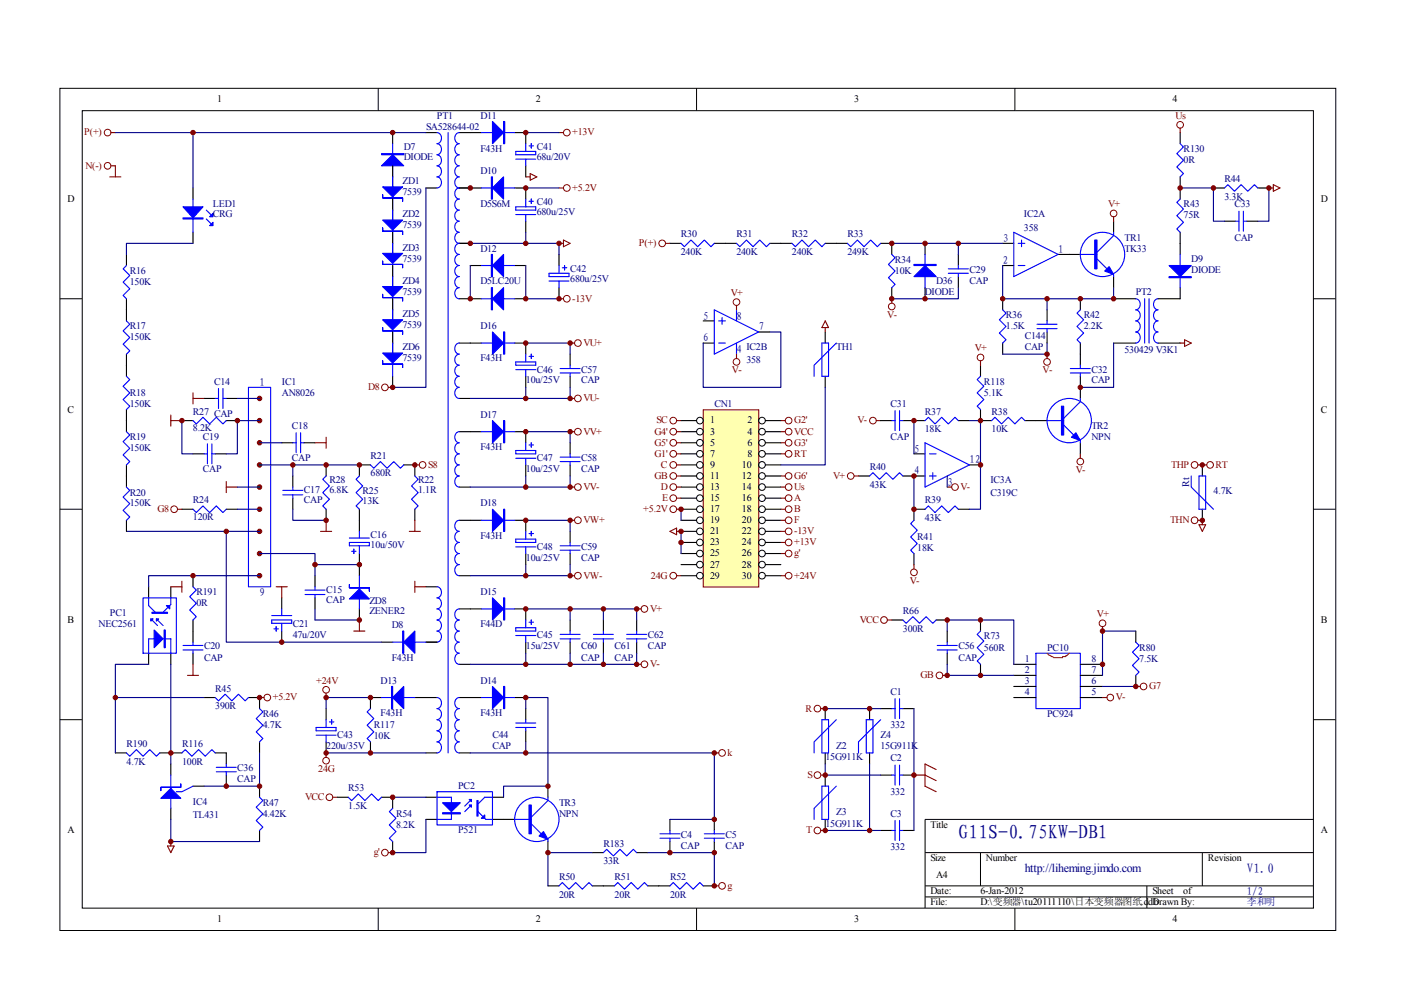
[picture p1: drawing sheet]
<svg xmlns="http://www.w3.org/2000/svg" width="297mm" height="210mm" viewBox="0 0 297 210" stroke-linecap="round" stroke-linejoin="round" font-family="sans-serif">
<g fill="none" stroke="#000" stroke-width=".21">
<path d="M12.7 18.7h270.5v178.6h-270.5zM80.2 18.7v4.7M147.7 18.7v4.7M215.2 18.7v4.7M17.4 23.5h261.1v169h-261.1zM12.7 63.3h4.7M278.4 63.3h4.7M12.7 108h4.7M278.4 108h4.7M12.7 152.6h4.7M278.4 152.6h4.7M278.4 173.7h-82.3v18.8"/>
<path d="M80.2 192.5v4.7M147.7 192.5v4.7M196.1 180.8h82.3M196.1 187.8h82.3M196.1 190.2h82.3M207.9 180.8v7M215.2 192.5v4.7M243.2 187.8v4.7M254.9 180.8v7"/>
</g>
<g fill="none" stroke="#000" stroke-width=".23">
<path d="M40.9 39.9v2.3M83.2 28.1v2.4M83.2 35.2v4.7M90.3 28.1h2.4M90.3 39.9h2.4M97.4 28.1h4.7M97.4 39.9h4.7M109.1 28.1h2.4v2.4M109.1 39.9h2.4v2.3M111.5 35.2v2.3M250.2 28.1v2.4M250.2 37.5v4.7"/>
<path d="M257.3 39.9h2.3M266.7 39.9h2.3M40.9 49.3v2.3M83.2 42.2v4.7M83.2 49.3v4.6M83.2 56.3v4.7M97.4 51.6h2.3M99.7 56.3h2.4M109.1 56.3h2.4M111.5 46.9v2.4M118.5 53.9v2.4M142 51.6h2.4"/>
<path d="M151.4 51.6h4.8M163.2 51.6h4.7M175 51.6h4.7M186.7 51.6h2.4v2.3M196.1 51.6v2.3M203.2 53.9v2.4M203.2 58.6v2.4M212.6 51.6h2.3M212.6 56.3h2.3M224.3 53.9h4.7M236.1 46.9v2.4M236.1 58.6v2.4"/>
<path d="M250.2 49.3v4.6M259.6 46.9h2.4M264.3 46.9h2.4M83.2 63.3v4.7M83.2 70.4v4.7M83.2 79.8v2.3M97.4 63.3h4.7M97.4 72.7h4.7M109.1 63.3h2.4M109.1 72.7h2.4v2.4M111.5 79.8v2.3M118.5 61v2.3"/>
<path d="M120.9 75.1v2.3M120.9 79.8v2.3M149.1 72.7h2.3M149.1 68h2.3M160.9 70.4h2.3M189.1 61v2.3M196.1 61v2.3M207.9 77.4v2.4M212.6 63.3v2.4M212.6 72.7v2.4M222 65.7v2.3M222 70.4v2.3"/>
<path d="M229 63.3v2.4M229 72.7v4.7M229 79.8v4.7M236.1 63.3h4.7M236.1 72.7h4.7M245.5 72.7h4.7M250.2 61v2.3h-4.7M38.6 89.2h2.3M40.9 96.2h2.4M43.3 84.5h2.3M45.6 96.2h2.4M48 84.5h2.3"/>
<path d="M48 89.2h2.3M59.7 93.9h2.4M64.4 93.9h2.4M69.1 98.6v2.3M78.5 98.6h-2.3v2.3M85.6 98.6h2.4v2.3M97.4 84.5h2.3M97.4 91.5h4.7M109.1 91.5h2.4v2.4M111.5 98.6v2.3M120.9 93.9v2.3M120.9 98.6v2.3"/>
<path d="M186.7 89.2h2.4M191.4 89.2h4.7M193.8 96.2h2.3M203.2 89.2h2.3M205.5 98.6h2.4M207.9 86.8v2.4h2.3M217.3 89.2h4.7M229 93.9v2.3M38.6 108h2.3M48 108h2.3M62.1 100.9v2.4M62.1 105.6v2.4"/>
<path d="M69.1 108v2.3M76.2 108v4.7M76.2 117.4v4.7M88 108v2.3M97.4 103.3h2.3M97.4 110.3h4.7M109.1 110.3h2.4v2.4M111.5 117.4v2.3M120.9 112.7v2.3M120.9 117.4v2.3M182 100.9h2.4M191.4 100.9h4.7"/>
<path d="M193.8 117.4v2.3M196.1 108h-2.3v2.3M203.2 108h2.3M31.5 124.4v2.4M31.5 138.5v2.4M36.2 124.4v2.4M36.2 138.5v2.4M40.9 122.1v2.3M40.9 131.5v4.7M40.9 138.5v2.4M59.7 126.8v2.3M59.7 133.8v2.4"/>
<path d="M66.8 122.1v2.3M66.8 126.8v2.3M76.2 129.1v2.4M80.9 136.2h2.3M90.3 124.4h2.4M90.3 136.2h2.4M97.4 122.1h2.3M97.4 129.1h4.7M109.1 129.1h2.4v2.4M111.5 136.2v2.3M120.9 131.5v2.3M120.9 136.2v2.3"/>
<path d="M127.9 131.5v2.3M127.9 136.2v2.3M135 131.5v2.3M135 136.2v2.3M189.1 131.5h2.3M198.5 131.5h2.3M200.8 133.8v2.4M200.8 138.5v2.4M207.9 131.5v2.3M240.8 133.8v2.4M24.5 159.6h2.3M33.9 159.6h4.7"/>
<path d="M43.3 147.9h2.3M45.6 159.6h2.4v2.4M52.7 147.9h2.3v2.3M55 157.3v2.3M69.1 150.2v2.4M69.1 157.3v2.3M78.5 157.3v2.3M80.9 147.9h-2.4v2.3M88 147.9h4.7M90.3 159.6h2.4M97.4 140.9h2.3M97.4 159.6h2.3"/>
<path d="M97.4 147.9h4.7M109.1 147.9h2.4M111.5 150.2v2.4M111.5 154.9v2.4M207.9 140.9v2.3M214.9 140.9h4.7M214.9 147.9h4.7M214.9 143.2h4.7M214.9 145.5h4.7M229 140.9h4.8M229 147.9h4.8M229 143.2h4.8"/>
<path d="M229 145.5h4.8M240.8 143.2v2.3M36.2 162v2.3M36.2 171.4v2.3M40.9 166.7h2.4M48 164.3v2.4M55 166.7v2.3M55 176.1v2.3M71.5 169h2.3M80.9 169h2.3v2.4M83.2 178.4v2.4M90.3 169h2.4"/>
<path d="M90.3 173.7h2.4M104.4 169h2.4M104.4 173.7h4.7M116.2 166.7v2.3M116.2 178.4v2.4M142 173.7v2.4M142 178.4v2.4M151.4 173.7v2.4M151.4 178.4v2.4M116.2 187.8h2.3M125.6 180.8h2.3M125.6 187.8h4.7"/>
<path d="M135 180.8h2.3M137.3 187.8h4.7M149.1 187.8h2.3"/>
</g>
<g fill="none" stroke="#00f" stroke-width=".23">
<path d="M83.2 30.5v49.3M92.7 28.1a1.2 1.2 0 0 1 .9 1.2 1.2 1.2 0 0 1-.9 1.2 1.2 1.2 0 0 1 .9 1.1 1.2 1.2 0 0 1-.9 1.2 1.2 1.2 0 0 1 .9 1.2 1.2 1.2 0 0 1-.9 1.2 1.2 1.2 0 0 1 .9 1.1 1.2 1.2 0 0 1-.9 1.2 1.2 1.2 0 0 1 .9 1.2 1.2 1.2 0 0 1-.9 1.2M95 28.1v131.5M97.4 28.1a1.2 1.2 0 0 0-1 1.2 1.2 1.2 0 0 0 1 1.2 1.21 1.21 0 0 0-1 1.1 1.21 1.21 0 0 0 1 1.2 1.2 1.2 0 0 0-1 1.2 1.2 1.2 0 0 0 1 1.2 1.2 1.2 0 0 0-1 1.1 1.2 1.2 0 0 0 1 1.2 1.2 1.2 0 0 0-1 1.2 1.2 1.2 0 0 0 1 1.2 1.2 1.2 0 0 0-1 1.1 1.2 1.2 0 0 0 1 1.2 1.2 1.2 0 0 0-1 1.2 1.2 1.2 0 0 0 1 1.2 1.2 1.2 0 0 0-1 1.1 1.2 1.2 0 0 0 1 1.2 1.21 1.21 0 0 0-1 1.2 1.21 1.21 0 0 0 1 1.2 1.2 1.2 0 0 0-1 1.1 1.2 1.2 0 0 0 1 1.2 1.2 1.2 0 0 0-1 1.2 1.2 1.2 0 0 0 1 1.1 1.2 1.2 0 0 0-1 1.2 1.2 1.2 0 0 0 1 1.2 1.2 1.2 0 0 0-1 1.2 1.2 1.2 0 0 0 1 1.1 1.2 1.2 0 0 0-1 1.2 1.2 1.2 0 0 0 1 1.2 1.2 1.2 0 0 0-1 1.2 1.2 1.2 0 0 0 1 1.1M102.1 28.1h7M102.1 39.9h7M109.4 32.1h4.2v.7h-4.2zM109.4 33.7h4.2M111.5 30.5v1.6M111.5 33.7v1.5M112.2 30.9h.9M112.6 30.5v.9"/>
<path d="M250.2 30.5l.7 .7-1.4 1.4 1.4 1.4-1.4 1.4 1.4 1.4-.7 .7M259.6 39.9l.7-.7 1.4 1.4 1.4-1.4 1.5 1.4 1.4-1.4 .7 .7M40.9 42.2v7.1M43.7 46.4l1 1M43.7 44.6l1 .9M102.1 56.3h7M109.4 43.9h4.2v.7h-4.2zM109.4 45.5h4.2M111.5 42.2v1.7M111.5 45.5v1.4M112.2 42.7h.9M112.6 42.2v.9"/>
<path d="M116.4 57.9h4.2v.7h-4.2zM116.4 59.6h4.2M118.5 56.3v1.6M118.5 59.6v1.4M119.2 56.8h1M119.7 56.3v.9M144.4 51.6l.7 .7 1.4-1.4 1.4 1.4 1.4-1.4 1.4 1.4 .7-.7M156.2 51.6l.7 .7 1.4-1.4 1.4 1.4 1.4-1.4 1.4 1.4 .7-.7M167.9 51.6l.7 .7 1.4-1.4 1.4 1.4 1.4-1.4 1.5 1.4 .7-.7M179.7 51.6l.7 .7 1.4-1.4 1.4 1.4 1.4-1.4 1.4 1.4 .7-.7M189.1 53.9l.7 .8-1.4 1.4 1.4 1.4-1.4 1.4 1.4 1.4-.7 .7M196.1 53.9v7.1"/>
<path d="M201.1 57.9h4.2M201.1 57h4.2M203.2 56.3v.7M203.2 57.9v.7M214.9 49.3l9.4 4.6-9.4 4.7zM215.9 56.3h1.4M215.9 51.6h1.4M216.6 50.9v1.4M229 53.9h3.6M232.6 54.9l2.1 2.1M236.1 49.3v.7l-3.5 3.5M236.1 58.2v.4"/>
<path d="M250.2 42.2l-.7 .7 1.4 1.4-1.4 1.4 1.4 1.4-1.4 1.4 .7 .8M250.2 53.9v7.1M262 46.9h.7M262.7 44.8v4.2M263.6 46.9h.7M263.6 44.8v4.2M97.4 72.7a1.2 1.2 0 0 0-1 1.2 1.2 1.2 0 0 0 1 1.2 1.2 1.2 0 0 0-1 1.2 1.2 1.2 0 0 0 1 1.1 1.21 1.21 0 0 0-1 1.2 1.21 1.21 0 0 0 1 1.2 1.2 1.2 0 0 0-1 1.2 1.2 1.2 0 0 0 1 1.1 1.2 1.2 0 0 0-1 1.2 1.2 1.2 0 0 0 1 1.2M102.1 63.3h7M102.1 72.7h7M109.4 76.7h4.2v.7h-4.2zM109.4 78.4h4.2M111.5 75.1v1.6"/>
<path d="M111.5 78.4v1.4M112.2 75.6h.9M112.6 75.1v.9M118.8 79.1h4.2M118.8 78.1h4.2M120.9 77.4v.7M120.9 79.1v.7M151.4 65.7l9.5 4.7-9.5 4.7zM152.4 72.7h1.4M152.4 68h1.4M153.1 67.3v1.4M156.2 65.7v2.3"/>
<path d="M156.2 72.7v2.4M207.9 79.8l-.7 .7 1.4 1.4-1.4 1.4 1.4 1.4-1.4 1.4 .7 .7M212.6 65.7l.7 .7-1.4 1.4 1.4 1.4-1.4 1.4 1.4 1.4-.7 .7M219.9 69.7h4.2M219.9 68.7h4.2M222 68v.7M222 69.7v.7M226.9 79.1h4.3M226.9 78.1h4.3M229 65.7l-.7 .7 1.5 1.4-1.5 1.4 1.5 1.4-1.5 1.4 .7 .7M229 77.4v.7M229 79.1v.7"/>
<path d="M240.8 63.3a1.2 1.2 0 0 1 .9 1.2 1.2 1.2 0 0 1-.9 1.2M240.8 65.7a1.2 1.2 0 0 1 .9 1.2 1.2 1.2 0 0 1-.9 1.1 1.2 1.2 0 0 1 .9 1.2 1.2 1.2 0 0 1-.9 1.2 1.2 1.2 0 0 1 .9 1.2 1.2 1.2 0 0 1-.9 1.1M242.7 63.3v9.4M243.6 63.3v9.4M245.5 63.3a1.2 1.2 0 0 0-.9 1.2 1.2 1.2 0 0 0 .9 1.2M245.5 65.7a1.2 1.2 0 0 0-.9 1.2 1.2 1.2 0 0 0 .9 1.1 1.2 1.2 0 0 0-.9 1.2 1.2 1.2 0 0 0 .9 1.2 1.2 1.2 0 0 0-.9 1.2 1.2 1.2 0 0 0 .9 1.1M40.9 89.2l.7 .7 1.4-1.4 1.4 1.4 1.5-1.4 1.4 1.4 .7-.7M43.3 96.2h.7M44 94.1v4.2M44.9 96.2h.7M44.9 94.1v4.2M45.6 84.5h.7"/>
<path d="M46.3 82.4v4.2M47.3 84.5h.7M47.3 82.4v4.2M52.7 82.1h4.7v42.3h-4.7zM62.1 93.9h.7M62.8 91.8v4.2M63.7 93.9h.7M63.7 91.8v4.2M78.5 98.6l.8 .7 1.4-1.4 1.4 1.4 1.4-1.4 1.4 1.4 .7-.7M97.4 96.2a1.2 1.2 0 0 0-1 1.2 1.2 1.2 0 0 0 1 1.2 1.2 1.2 0 0 0-1 1.1 1.2 1.2 0 0 0 1 1.2 1.2 1.2 0 0 0-1 1.2 1.2 1.2 0 0 0 1 1.2M97.4 91.5a1.2 1.2 0 0 0-1 1.2 1.2 1.2 0 0 0 1 1.2 1.2 1.2 0 0 0-1 1.2 1.2 1.2 0 0 0 1 1.1M102.1 91.5h7"/>
<path d="M109.4 95.5h4.2v.7h-4.2zM109.4 97.2h4.2M111.5 93.9v1.6M111.5 97.2v1.4M112.2 94.3h.9M112.6 93.9v.9M118.8 97.9h4.2M118.8 96.9h4.2M120.9 96.2v.7M120.9 97.9v.7M189.1 89.2h.7M189.8 87.1v4.2"/>
<path d="M190.7 89.2h.7M190.7 87.1v4.2M196.1 89.2l.7-.7 1.4 1.4 1.5-1.4 1.4 1.4 1.4-1.4 .7 .7M196.1 93.9l9.4 4.7-9.4 4.7zM197.1 96.2h1.4M210.2 89.2l.7-.7 1.5 1.4 1.4-1.4 1.4 1.4 1.4-1.4 .7 .7M222 89.2h3.5M225.5 90.1l2.1 2.1M229 84.5v.7l-3.5 3.5M229 93.4v.5M40.9 108l.7 .7 1.4-1.4 1.4 1.4 1.5-1.4 1.4 1.4 .7-.7M60 104h4.2"/>
<path d="M60 104.9h4.2M62.1 103.3v.7M62.1 104.9v.7M69.1 100.9l-.7 .7 1.4 1.4-1.4 1.4 1.4 1.5-1.4 1.4 .7 .7M74.1 115h4.2v.7h-4.2zM74.1 114.1h4.2M74.5 116.9h1M75 116.4v1M76.2 100.9l-.7 .7 1.4 1.4-1.4 1.4 1.4 1.5-1.4 1.4 .7 .7M76.2 112.7v1.4M76.2 115.7v1.7M88 100.9l.7 .7-1.5 1.4 1.5 1.4-1.5 1.5 1.5 1.4-.7 .7"/>
<path d="M97.4 110.3a1.2 1.2 0 0 0-1 1.2 1.2 1.2 0 0 0 1 1.2 1.2 1.2 0 0 0-1 1.1 1.2 1.2 0 0 0 1 1.2 1.2 1.2 0 0 0-1 1.2 1.2 1.2 0 0 0 1 1.2 1.2 1.2 0 0 0-1 1.1 1.2 1.2 0 0 0 1 1.2 1.2 1.2 0 0 0-1 1.2 1.2 1.2 0 0 0 1 1.2M102.1 110.3h7M109.4 114.3h4.2v.7h-4.2zM109.4 116h4.2M111.5 112.7v1.6M111.5 116v1.4M112.2 113.1h.9M112.6 112.7v.9M118.8 115.7h4.2M118.8 116.7h4.2M120.9 115v.7M120.9 116.7v.7"/>
<path d="M184.4 100.9l.7-.7 1.4 1.4 1.4-1.4 1.4 1.4 1.4-1.4 .7 .7M193.8 110.3l-.7 .7 1.4 1.4-1.4 1.4 1.4 1.5-1.4 1.4 .7 .7M196.1 108l.7-.7 1.4 1.4 1.5-1.4 1.4 1.4 1.4-1.4 .7 .7M197.1 100.9h1.4M197.8 100.2v1.4M30.3 126.8h7.1v11.7h-7.1zM31.5 126.8v1.6l1.4 1.4M31.5 138.5v-3.1h4.7v3.1M32 131.2l1.4 1.4M33.2 131.2l1.4 1.4M36.2 126.8v1.4l-1.6 1.6M38.8 136.9h4.2"/>
<path d="M38.8 137.8h4.2M40.9 124.4l.7 .7-1.4 1.4 1.4 1.4-1.4 1.4 1.4 1.5-.7 .7M40.9 136.2v.7M40.9 137.8v.7M57.6 131.5h4.2v.7h-4.2zM57.6 130.5h4.2M58.1 133.3h.9M58.6 132.9v.9M59.7 129.1v1.4M59.7 132.2v1.6M64.7 125.1h4.2M64.7 126.1h4.2"/>
<path d="M66.8 124.4v.7M66.8 126.1v.7M76.2 122.1v7M83.2 136.2h7.1M92.7 124.4a1.2 1.2 0 0 1 .9 1.2 1.2 1.2 0 0 1-.9 1.2M92.7 126.8a1.2 1.2 0 0 1 .9 1.1 1.2 1.2 0 0 1-.9 1.2 1.2 1.2 0 0 1 .9 1.2 1.2 1.2 0 0 1-.9 1.2 1.2 1.2 0 0 1 .9 1.1 1.2 1.2 0 0 1-.9 1.2 1.2 1.2 0 0 1 .9 1.2 1.2 1.2 0 0 1-.9 1.2M97.4 129.1a1.2 1.2 0 0 0-1 1.2 1.2 1.2 0 0 0 1 1.2 1.2 1.2 0 0 0-1 1.1 1.2 1.2 0 0 0 1 1.2 1.2 1.2 0 0 0-1 1.2 1.2 1.2 0 0 0 1 1.2 1.2 1.2 0 0 0-1 1.1 1.2 1.2 0 0 0 1 1.2 1.2 1.2 0 0 0-1 1.2 1.2 1.2 0 0 0 1 1.2M102.1 129.1h7M109.4 133.1h4.2v.7h-4.2zM109.4 134.7h4.2M111.5 131.5v1.6M111.5 134.7v1.5"/>
<path d="M112.2 131.9h.9M112.6 131.5v.9M118.8 135.4h4.2M118.8 134.5h4.2M120.9 133.8v.7M120.9 135.4v.8M125.8 135.4h4.2M125.8 134.5h4.2M127.9 133.8v.7M127.9 135.4v.8M132.9 135.4h4.2M132.9 134.5h4.2"/>
<path d="M135 133.8v.7M135 135.4v.8M191.4 131.5l.7 .7 1.4-1.4 1.5 1.4 1.4-1.4 1.4 1.4 .7-.7M198.7 136.9h4.2M198.7 137.8h4.2M200.8 136.2v.7M200.8 137.8v.7M207.9 133.8l-.7 .7 1.4 1.4-1.4 1.4 1.4 1.4-1.4 1.4 .7 .8M219.6 138.5h9.4v11.7h-9.4zM240.8 136.2l.7 .7-1.4 1.4 1.4 1.4-1.4 1.4 1.4 1.4-.7 .7M26.8 159.6l.7 .7 1.4-1.4 1.4 1.4 1.4-1.4 1.5 1.4 .7-.7M38.6 159.6l.7-.7 1.4 1.4 1.4-1.4 1.4 1.4 1.4-1.4 .7 .7"/>
<path d="M45.6 147.9l.7 .7 1.4-1.4 1.4 1.4 1.5-1.4 1.4 1.4 .7-.7M55 150.2l.7 .7-1.4 1.5 1.4 1.4-1.4 1.4 1.4 1.4-.7 .7M67 154.2h4.3v.7h-4.3zM67 155.9h4.3M69.1 152.6v1.6M69.1 155.9v1.4M69.8 153.1h1M70.3 152.6v.9M78.5 150.2l-.7 .7 1.5 1.5-1.5 1.4 1.5 1.4-1.5 1.4 .7 .7M80.9 147.9h7.1M92.7 147.9a1.2 1.2 0 0 1 .9 1.2 1.2 1.2 0 0 1-.9 1.1 1.2 1.2 0 0 1 .9 1.2 1.2 1.2 0 0 1-.9 1.2 1.2 1.2 0 0 1 .9 1.2 1.2 1.2 0 0 1-.9 1.1 1.2 1.2 0 0 1 .9 1.2 1.2 1.2 0 0 1-.9 1.2 1.2 1.2 0 0 1 .9 1.2 1.2 1.2 0 0 1-.9 1.1M97.4 147.9a1.2 1.2 0 0 0-1 1.2 1.2 1.2 0 0 0 1 1.1 1.2 1.2 0 0 0-1 1.2 1.2 1.2 0 0 0 1 1.2 1.2 1.2 0 0 0-1 1.2 1.2 1.2 0 0 0 1 1.1 1.21 1.21 0 0 0-1 1.2 1.21 1.21 0 0 0 1 1.2 1.2 1.2 0 0 0-1 1.2 1.2 1.2 0 0 0 1 1.1"/>
<path d="M102.1 147.9h7M109.4 154.2h4.2M109.4 153.3h4.2M111.5 152.6v.7M111.5 154.2v.7M36.2 164.3v7.1M40.9 166.7l-2.3 1.2h-1.2M45.9 163.6h4.2M45.9 162.7h4.2M48 162v.7M48 163.6v.7M55 169l.7 .7-1.4 1.4 1.4 1.5-1.4 1.4 1.4 1.4-.7 .7"/>
<path d="M73.8 169l.7 .7 1.5-1.4 1.4 1.4 1.4-1.4 1.4 1.4 .7-.7M83.2 171.4l-.7 .7 1.5 1.4-1.5 1.4 1.5 1.4-1.5 1.4 .7 .7M92.7 167.9h11.7v7h-11.7zM92.7 169h3v4.7h-3M99.9 170.7l-1.4 1.4M99.9 169.5l-1.4 1.4M101.4 172.1l1.6 1.6h1.4M104.4 169h-1.6l-1.4 1.4M109.1 173.7h3.5M112.6 174.7l2.2 2.1M116.2 169v.7l-3.6 3.6M116.2 178v.4"/>
<path d="M139.9 177.7h4.3M139.9 176.8h4.3M142 176.1v.7M142 177.7v.7M149.3 177.7h4.3M149.3 176.8h4.3M151.4 176.1v.7M151.4 177.7v.7M118.5 187.8l.7-.7 1.4 1.4 1.5-1.4 1.4 1.4 1.4-1.4 .7 .7M127.9 180.8l.7-.7 1.4 1.4 1.5-1.4 1.4 1.4 1.4-1.4 .7 .7M130.3 187.8l.7-.7 1.4 1.4 1.4-1.4 1.4 1.4 1.4-1.4 .7 .7M142 187.8l.7-.7 1.5 1.4 1.4-1.4 1.4 1.4 1.4-1.4 .7 .7"/>
<circle cx="233.8" cy="53.9" r="4.7"/>
<circle cx="226.7" cy="89.2" r="4.7"/>
<circle cx="113.8" cy="173.7" r="4.7"/>
</g>
<g fill="none" stroke="#800000" stroke-width=".21">
<circle cx="22.8" cy="35.2" r=".71"/>
<circle cx="22.8" cy="28.1" r=".7"/>
<circle cx="120.2" cy="39.9" r=".71"/>
<circle cx="120.2" cy="28.1" r=".71"/>
<circle cx="250.2" cy="26.5" r=".71"/>
<circle cx="140.4" cy="51.6" r=".71"/>
<circle cx="236.1" cy="45.3" r=".71"/>
<circle cx="120.2" cy="63.3" r=".71"/>
<circle cx="122.5" cy="72.7" r=".71"/>
<circle cx="156.1" cy="76.7" r=".71"/>
<circle cx="156.1" cy="64" r=".71"/>
<circle cx="189.1" cy="65" r=".71"/>
<circle cx="207.9" cy="75.8" r=".71"/>
<circle cx="222" cy="76.7" r=".71"/>
<circle cx="81.6" cy="82.1" r=".71"/>
<circle cx="89.6" cy="98.6" r=".71"/>
<circle cx="122.5" cy="91.5" r=".71"/>
<circle cx="122.5" cy="84.5" r=".71"/>
<circle cx="185.1" cy="89.2" r=".71"/>
<circle cx="229" cy="97.9" r=".7"/>
<circle cx="36.9" cy="108" r=".71"/>
<circle cx="122.5" cy="110.3" r=".71"/>
<circle cx="122.5" cy="103.3" r=".71"/>
<circle cx="180.4" cy="100.9" r=".7"/>
<circle cx="202.5" cy="103.3" r=".71"/>
<circle cx="122.5" cy="122.1" r=".71"/>
<circle cx="136.6" cy="129.1" r=".71"/>
<circle cx="187.4" cy="131.5" r=".7"/>
<circle cx="193.8" cy="121.4" r=".7"/>
<circle cx="233.8" cy="132.2" r=".71"/>
<circle cx="56.7" cy="147.9" r=".71"/>
<circle cx="69.1" cy="146.3" r=".71"/>
<circle cx="136.6" cy="140.8" r=".71"/>
<circle cx="153.1" cy="159.6" r=".71"/>
<circle cx="199.2" cy="143.2" r=".71"/>
<circle cx="235.4" cy="147.9" r=".7"/>
<circle cx="242.5" cy="145.5" r=".71"/>
<circle cx="69.1" cy="161.3" r=".71"/>
<circle cx="69.8" cy="169" r=".7"/>
<circle cx="81.6" cy="180.8" r=".7"/>
<circle cx="153.1" cy="187.8" r=".71"/>
</g>
<g fill="none" stroke="#800000" stroke-width=".23">
<path d="M23.3 37.5h2.3M23.5 28.1h1M23.5 35.2h1v2.3M111.5 37.5h.9M112.4 36.8l1.4 .7-1.4 .7zM118.5 28.1h1M118.5 39.9h1M250.2 27.2v.9M269 39.9h1M270 39.2l1.4 .7-1.4 .7zM118.5 51.6h1M119.5 50.9l1.4 .7-1.4 .7z"/>
<path d="M141.1 51.6h.9M236.1 46v.9M118.5 63.3h1M120.9 72.7h.9M156.2 64.8v.9M156.2 75.1v.9M189.1 63.3v1M207.9 76.5v.9M222 75.1v.9M250.2 72.7h1M251.2 72l1.4 .7-1.4 .7zM36.2 88v2.4"/>
<path d="M36.2 89.2h2.4M40.9 83.3v2.4M40.9 84.5h2.4M66.8 93.9h2.3M69.1 92.7v2.4M82.3 82.1h.9M88 98.6h.9M120.9 84.5h.9M120.9 91.5h.9M185.8 89.2h.9M229 96.2v1M37.6 108h1"/>
<path d="M48 102.1v2.3M48 103.3h2.3M86.8 112.7h2.3M88 110.3v2.4M120.9 103.3h.9M120.9 110.3h.9M181.1 100.9h.9M193.8 119.7v1M200.8 103.3h1M36.2 124.4h2.4M38.6 123.2v2.4M58.6 124.4h2.3"/>
<path d="M59.7 124.4v2.4M75 133.8h2.4M76.2 131.5v2.3M88 123.2v2.4M88 124.4h2.3M120.9 122.1h.9M135 129.1h.9M188.1 131.5h1M233.8 132.9v.9M39.7 143.2h2.4M40.9 140.9v2.3M55 147.9h1"/>
<path d="M69.1 147v.9M69.1 159.6v1M135 140.9h.9M151.4 159.6h1M199.9 143.2h.9M233.8 147.9h.9M240.8 145.5h.9M35.5 179.4h1.4l-.7 1.4zM36.2 178.4v1M70.5 169h1M82.3 180.8h.9M151.4 187.8h1"/>
</g>
<g fill="#00f" stroke="#00f" stroke-width=".23">
<path d="M80.9 35.2l2.3-2.4 2.4 2.4z"/>
<path d="M81.1 39.6h4.3l-2.2 2.1z"/>
<path d="M81.1 46.7h4.3l-2.2 2.1z"/>
<path d="M81.1 53.7h4.3l-2.2 2.1z"/>
<path d="M81.1 60.8h4.3l-2.2 2.1z"/>
<path d="M81.1 67.8h4.3l-2.2 2.1z"/>
<path d="M81.1 74.9h4.3l-2.2 2.1z"/>
<path d="M74.1 127l2.1-2.1 2.1 2.1z"/>
<path d="M38.8 43.9h4.2l-2.1 2.3z"/>
<path d="M44.4 47.8l.8-.7v.7z"/>
<path d="M44.4 46l.8-.7v.7z"/>
<path d="M85.6 136.2l2.4-2.4v4.7z"/>
<path d="M32.7 133.6l1.9 1.8-1.9 1.9z"/>
<path d="M32 131.2h.5l-.5 .5z"/>
<path d="M33.2 131.2h.4l-.4 .5z"/>
<path d="M35.3 128.4h.7v.7z"/>
<path d="M34.1 169.3l2.1-2.1 2.1 2.1z"/>
<path d="M104.4 25.8l2.4 2.3-2.4 2.4z"/>
<path d="M104.4 39.9l2.4-2.4v4.7z"/>
<path d="M104.4 56.3l2.4-2.4v4.7z"/>
<path d="M104.4 63.3l2.4-2.3v4.7z"/>
<path d="M104.4 70.4l2.4 2.3-2.4 2.4z"/>
<path d="M104.4 89.2l2.4 2.3-2.4 2.4z"/>
<path d="M104.4 108l2.4 2.3-2.4 2.4z"/>
<path d="M104.4 126.8l2.4 2.3-2.4 2.4z"/>
<path d="M104.4 145.5l2.4 2.4-2.4 2.3z"/>
<path d="M83.2 147.9l2.4-2.4v4.7z"/>
<path d="M93.8 170.2h3.8l-1.9 1.9z"/>
<path d="M99.5 169.5h.4v.5z"/>
<path d="M99.5 170.7h.4v.4z"/>
<path d="M102.1 173.5l.7-.7v.7z"/>
<path d="M114.3 177.3l.9-1 1 1.7z"/>
<path d="M193.8 58.6l2.3-2.3 2.4 2.3z"/>
<path d="M235.2 56.5l.9 1.7-1.9-.7z"/>
<path d="M228.1 91.8l.9 1.6-1.8-.7z"/>
<path d="M247.9 56.3h4.7l-2.4 2.3z"/>
<path d="M80.9 32.6h4.7v.2h-4.7z" fill-rule="evenodd"/>
<path d="M81.1 41.3v.7h4.3v.7v-.7h-4.3z" fill-rule="evenodd"/>
<path d="M81.1 48.3v.7h4.3v.7v-.7h-4.3z" fill-rule="evenodd"/>
<path d="M81.1 55.4v.7h4.3v.7v-.7h-4.3z" fill-rule="evenodd"/>
<path d="M81.1 62.4v.7h4.3v.7v-.7h-4.3z" fill-rule="evenodd"/>
<path d="M81.1 69.5v.7h4.3v.7v-.7h-4.3z" fill-rule="evenodd"/>
<path d="M81.1 76.5v.7h4.3v.7v-.7h-4.3z" fill-rule="evenodd"/>
<path d="M74.1 123.9v.7h4.2v.7v-.7h-4.2z" fill-rule="evenodd"/>
<path d="M38.8 46.2h4.2v.2h-4.2z" fill-rule="evenodd"/>
<path d="M85.4 133.8h.2v4.7h-.2z" fill-rule="evenodd"/>
<path d="M34.8 133.6h.2v3.7h-.2z" fill-rule="evenodd"/>
<path d="M32.2 129.8h3.3v.2h-3.3z" fill-rule="evenodd"/>
<path d="M34.1 166.9v.7v-.7h4.2v-.7v.7z" fill-rule="evenodd"/>
<path d="M106.8 25.8h.2v4.7h-.2z" fill-rule="evenodd"/>
<path d="M104.2 37.5h.2v4.7h-.2z" fill-rule="evenodd"/>
<path d="M104.2 53.9h.2v4.7h-.2z" fill-rule="evenodd"/>
<path d="M104.2 61h.2v4.7h-.2z" fill-rule="evenodd"/>
<path d="M106.8 70.4h.2v4.7h-.2z" fill-rule="evenodd"/>
<path d="M106.8 89.2h.2v4.7h-.2z" fill-rule="evenodd"/>
<path d="M106.8 108h.2v4.7h-.2z" fill-rule="evenodd"/>
<path d="M106.8 126.8h.2v4.7h-.2z" fill-rule="evenodd"/>
<path d="M106.8 145.5h.2v4.7h-.2z" fill-rule="evenodd"/>
<path d="M83 145.5h.2v4.7h-.2z" fill-rule="evenodd"/>
<path d="M93.8 172.3h3.8v.3h-3.8z" fill-rule="evenodd"/>
<path d="M101.1 169.7h.3v3.3h-.3z" fill-rule="evenodd"/>
<path d="M112.2 170.7h.4v6.1h-.4z" fill-rule="evenodd"/>
<path d="M193.8 56.1h4.7v.2h-4.7z" fill-rule="evenodd"/>
<path d="M232.1 50.9h.5v6.1h-.5z" fill-rule="evenodd"/>
<path d="M225.1 86.1h.4v6.1h-.4z" fill-rule="evenodd"/>
<path d="M247.9 58.6h4.7v.3h-4.7z" fill-rule="evenodd"/>
</g>
<g fill="#800000" stroke="#800000" stroke-width=".21">
<circle cx="55" cy="84.5" r=".47"/>
<circle cx="55" cy="89.2" r=".47"/>
<circle cx="55" cy="93.9" r=".47"/>
<circle cx="55" cy="98.6" r=".47"/>
<circle cx="55" cy="103.3" r=".47"/>
<circle cx="55" cy="108" r=".47"/>
<circle cx="55" cy="112.7" r=".47"/>
<circle cx="55" cy="117.4" r=".47"/>
<circle cx="55" cy="122.1" r=".47"/>
<circle cx="76.2" cy="119.7" r=".47"/>
<circle cx="66.8" cy="119.7" r=".47"/>
<circle cx="76.2" cy="131.5" r=".47"/>
<circle cx="76.2" cy="98.6" r=".47"/>
<circle cx="69.1" cy="98.6" r=".47"/>
<circle cx="62.1" cy="98.6" r=".47"/>
<circle cx="50.3" cy="89.2" r=".47"/>
<circle cx="38.6" cy="89.2" r=".47"/>
<circle cx="59.7" cy="136.2" r=".47"/>
<circle cx="40.9" cy="122.1" r=".47"/>
<circle cx="55" cy="147.9" r=".47"/>
<circle cx="36.2" cy="159.6" r=".47"/>
<circle cx="24.5" cy="147.9" r=".47"/>
<circle cx="55" cy="166.7" r=".47"/>
<circle cx="48" cy="166.7" r=".47"/>
<circle cx="99.7" cy="39.9" r=".47"/>
<circle cx="111.5" cy="28.1" r=".47"/>
<circle cx="111.5" cy="39.9" r=".47"/>
<circle cx="99.7" cy="63.3" r=".47"/>
<circle cx="118.5" cy="63.3" r=".47"/>
<circle cx="111.5" cy="63.3" r=".47"/>
<circle cx="99.7" cy="51.6" r=".47"/>
<circle cx="111.5" cy="51.6" r=".47"/>
<circle cx="118.5" cy="51.6" r=".47"/>
<circle cx="36.2" cy="178.4" r=".47"/>
<circle cx="78.5" cy="147.9" r=".47"/>
<circle cx="69.1" cy="147.9" r=".47"/>
<circle cx="69.1" cy="159.6" r=".47"/>
<circle cx="78.5" cy="159.6" r=".47"/>
<circle cx="111.5" cy="72.7" r=".47"/>
<circle cx="120.9" cy="72.7" r=".47"/>
<circle cx="120.9" cy="84.5" r=".47"/>
<circle cx="111.5" cy="84.5" r=".47"/>
<circle cx="111.5" cy="110.3" r=".47"/>
<circle cx="120.9" cy="110.3" r=".47"/>
<circle cx="120.9" cy="122.1" r=".47"/>
<circle cx="111.5" cy="122.1" r=".47"/>
<circle cx="120.9" cy="103.3" r=".47"/>
<circle cx="120.9" cy="91.5" r=".47"/>
<circle cx="111.5" cy="91.5" r=".47"/>
<circle cx="111.5" cy="103.3" r=".47"/>
<circle cx="111.5" cy="129.1" r=".47"/>
<circle cx="135" cy="129.1" r=".47"/>
<circle cx="135" cy="140.8" r=".47"/>
<circle cx="111.5" cy="140.8" r=".47"/>
<circle cx="120.9" cy="140.8" r=".47"/>
<circle cx="127.9" cy="140.8" r=".47"/>
<circle cx="127.9" cy="129.1" r=".47"/>
<circle cx="120.9" cy="129.1" r=".47"/>
<circle cx="116.2" cy="166.7" r=".47"/>
<circle cx="111.5" cy="147.9" r=".47"/>
<circle cx="116.2" cy="180.8" r=".47"/>
<circle cx="142" cy="180.8" r=".47"/>
<circle cx="151.4" cy="180.8" r=".47"/>
<circle cx="151.4" cy="187.8" r=".47"/>
<circle cx="151.4" cy="173.7" r=".47"/>
<circle cx="151.4" cy="159.6" r=".47"/>
<circle cx="111.5" cy="159.6" r=".47"/>
<circle cx="83.2" cy="169" r=".47"/>
<circle cx="83.2" cy="180.8" r=".47"/>
<circle cx="212.6" cy="63.3" r=".47"/>
<circle cx="229.1" cy="63.3" r=".47"/>
<circle cx="222" cy="63.3" r=".47"/>
<circle cx="229.1" cy="82.1" r=".47"/>
<circle cx="250.2" cy="39.9" r=".47"/>
<circle cx="257.3" cy="39.9" r=".47"/>
<circle cx="269" cy="39.9" r=".47"/>
<circle cx="189.1" cy="51.6" r=".47"/>
<circle cx="196.1" cy="51.6" r=".47"/>
<circle cx="203.2" cy="51.6" r=".47"/>
<circle cx="189.1" cy="63.3" r=".47"/>
<circle cx="196.1" cy="63.3" r=".47"/>
<circle cx="222" cy="75.1" r=".47"/>
<circle cx="207.9" cy="89.2" r=".47"/>
<circle cx="207.9" cy="98.6" r=".47"/>
<circle cx="193.8" cy="100.9" r=".47"/>
<circle cx="193.8" cy="108" r=".47"/>
<circle cx="193.8" cy="89.2" r=".47"/>
<circle cx="200.8" cy="131.5" r=".47"/>
<circle cx="207.9" cy="131.5" r=".47"/>
<circle cx="200.8" cy="143.2" r=".47"/>
<circle cx="207.9" cy="143.2" r=".47"/>
</g>
<g fill="none" stroke="#000080" stroke-width=".23">
<path d="M90.3 39.9v42.2h-7.1M111.5 28.1h7M111.5 39.9h7M250.2 39.9h7.1v7h2.3M269 39.9v7h-2.3M99.7 51.6h18.8v2.3M99.7 56.3v7M111.5 56.3v7h7M111.5 49.3v2.3M189.1 51.6h23.5M203.2 51.6v2.3M212.6 56.3v7h23.5v-2.3"/>
<path d="M111.5 72.7h9.4v2.4M163.2 70.4h2.4v11.7h-16.5v-9.4M203.2 61v2.3h-14.1M222 72.7v2.4h-9.4M222 63.3v2.4M236.1 72.7v9.4h-7.1M38.6 89.2v7h2.3M50.3 84.5h4.7M55 89.2h-4.7v7h-2.3M55 98.6h21.2M55 93.9h4.7M62.1 98.6v2.3"/>
<path d="M111.5 91.5h9.4v2.4M111.5 82.1v2.4M120.9 82.1v2.4h-21.2M193.8 89.2v7M205.5 89.2h2.4v18.8h-2.4M26.8 112.7h28.2M48 112.7v23.5h32.9M50.3 103.3h4.7M50.3 108h4.7M55 117.4h11.8v2.3M62.1 108v2.3h7M76.2 119.7h-9.4v2.4"/>
<path d="M111.5 110.3h9.4v2.4M111.5 100.9v2.4M111.5 119.7v2.4M120.9 119.7v2.4h-21.2M120.9 100.9v2.4h-21.2M193.8 100.9v7.1M200.8 100.9v2.4M55 122.1h-23.5v2.3M66.8 129.1v2.4h9.4M111.5 129.1h23.5v2.4M111.5 138.5v2.4M120.9 129.1v2.4"/>
<path d="M120.9 138.5v2.4M127.9 129.1v2.4M127.9 138.5v2.4M135 138.5v2.4h-35.3M200.8 133.8v-2.3h14.1v9.4M31.5 140.9h-7v7M36.2 140.9v21.1M43.3 147.9h-18.8v11.7M55 159.6v7.1h-11.7M69.1 159.6h21.2M78.5 147.9h-9.4v2.3M99.7 159.6h51.7v14.1h-9.4"/>
<path d="M111.5 150.2v-2.3h4.7v18.8h-9.4v2.3M111.5 157.3v2.3M200.8 140.9v2.3h14.1M36.2 173.7v4.7h18.8M83.2 169h7.1M90.3 173.7v7.1h-7.1M125.6 180.8h-9.4v7M137.3 180.8h14.1v7"/>
</g>
<path d="M222 138.5a2.75 2.75 0 0 0 2.3 .9h1v-.2h.7v-.2h.2l.5-.5" fill="none" stroke="#f00" stroke-width=".23"/>
<path d="M149.2 87h11.7v37.5h-11.7z" fill="#ffffb0"/>
<g fill="none" stroke="#800000" stroke-width=".21">
<path d="M149.1 86.9h11.8v37.6h-11.8z"/>
<circle cx="142.7" cy="96.2" r=".71"/>
<circle cx="142.7" cy="98.6" r=".71"/>
<circle cx="142.7" cy="91.5" r=".71"/>
<circle cx="142.7" cy="93.9" r=".71"/>
<circle cx="142.7" cy="89.2" r=".71"/>
<circle cx="167.2" cy="96.2" r=".71"/>
<circle cx="167.2" cy="91.5" r=".71"/>
<circle cx="167.2" cy="93.9" r=".71"/>
<circle cx="167.2" cy="89.2" r=".71"/>
<circle cx="253.3" cy="98.6" r=".71"/>
<circle cx="256.6" cy="98.6" r=".71"/>
<circle cx="142.7" cy="100.9" r=".71"/>
<circle cx="142.7" cy="105.6" r=".71"/>
<circle cx="142.7" cy="103.3" r=".71"/>
<circle cx="142.7" cy="108" r=".71"/>
<circle cx="167.2" cy="110.3" r=".71"/>
<circle cx="167.2" cy="112.7" r=".71"/>
<circle cx="167.2" cy="100.9" r=".71"/>
<circle cx="167.2" cy="105.6" r=".71"/>
<circle cx="167.2" cy="115" r=".71"/>
<circle cx="167.2" cy="103.3" r=".71"/>
<circle cx="167.2" cy="117.4" r=".71"/>
<circle cx="167.2" cy="108" r=".71"/>
<circle cx="253.3" cy="110.3" r=".71"/>
<circle cx="142.7" cy="122.1" r=".71"/>
<circle cx="167.2" cy="122.1" r=".71"/>
<circle cx="173.3" cy="150.2" r=".71"/>
<circle cx="173.3" cy="176.1" r=".71"/>
<circle cx="173.3" cy="164.3" r=".71"/>
</g>
<g fill="none" stroke="#000" stroke-width=".21">
<circle cx="148.4" cy="96.2" r=".71"/>
<circle cx="148.4" cy="98.6" r=".71"/>
<circle cx="148.4" cy="91.5" r=".7"/>
<circle cx="148.4" cy="93.9" r=".7"/>
<circle cx="148.4" cy="89.2" r=".7"/>
<circle cx="161.6" cy="96.2" r=".71"/>
<circle cx="161.6" cy="98.6" r=".71"/>
<circle cx="161.6" cy="91.5" r=".71"/>
<circle cx="161.6" cy="93.9" r=".71"/>
<circle cx="161.6" cy="89.2" r=".71"/>
<circle cx="148.4" cy="110.3" r=".71"/>
<circle cx="148.4" cy="112.7" r=".71"/>
<circle cx="148.4" cy="100.9" r=".7"/>
<circle cx="148.4" cy="115" r=".7"/>
<circle cx="148.4" cy="105.6" r=".7"/>
<circle cx="148.4" cy="103.3" r=".7"/>
<circle cx="148.4" cy="119.7" r=".7"/>
<circle cx="148.4" cy="108" r=".7"/>
<circle cx="148.4" cy="117.4" r=".7"/>
<circle cx="161.6" cy="110.3" r=".71"/>
<circle cx="161.6" cy="112.7" r=".71"/>
<circle cx="161.6" cy="100.9" r=".71"/>
<circle cx="161.6" cy="115" r=".71"/>
<circle cx="161.6" cy="105.6" r=".71"/>
<circle cx="161.6" cy="103.3" r=".71"/>
<circle cx="161.6" cy="119.7" r=".71"/>
<circle cx="161.6" cy="117.4" r=".71"/>
<circle cx="161.6" cy="108" r=".71"/>
<circle cx="148.4" cy="122.1" r=".7"/>
<circle cx="161.6" cy="122.1" r=".71"/>
</g>
<g fill="none" stroke="#000" stroke-width=".23">
<path d="M26.8 53.9v2.4M26.8 63.3v4.7M26.8 75.1v4.7M175 70.4v2.3M175 79.8v2.3M26.8 86.8v4.7M26.8 98.6v4.7M144.4 89.2h3.3M144.4 91.5h3.3M144.4 93.9h3.3M144.4 96.2h3.3M144.4 98.6h3.3"/>
<path d="M162.3 89.2h3.3M162.3 91.5h3.3M162.3 93.9h3.3M162.3 96.2h3.3M162.3 98.6h3.3M254.9 98.6v2.3M26.8 110.3v2.4M144.4 100.9h3.3M144.4 103.3h3.3M144.4 105.6h3.3M144.4 108h3.3M144.4 110.3h3.3"/>
<path d="M144.4 112.7h3.3M144.4 115h3.3M144.4 117.4h3.3M144.4 119.7h3.3M162.3 100.9h3.3M162.3 103.3h3.3M162.3 105.6h3.3M162.3 108h3.3M162.3 110.3h3.3M162.3 112.7h3.3M162.3 115h3.3M162.3 117.4h3.3"/>
<path d="M162.3 119.7h3.3M254.9 108v2.3M144.4 122.1h3.3M162.3 122.1h3.3M175 150.2v2.4M175 159.6v2.4M184.4 150.2v2.4M184.4 159.6v2.4M186.7 150.2h2.4M191.4 150.2h2.4M175 164.3v2.4M175 173.7v2.4"/>
<path d="M186.7 176.1h2.4M186.7 164.3h2.4M191.4 176.1h2.4M191.4 164.3h2.4"/>
</g>
<g fill="none" stroke="#800000" stroke-width=".23">
<path d="M175 68l.7 1.5h-1.4zM175 69.5v.9M143.5 89.2h.9M143.5 91.5h.9M143.5 93.9h.9M143.5 96.2h.9M143.5 98.6h.9M165.6 89.2h.9M165.6 91.5h.9M165.6 93.9h.9M165.6 96.2h.9M254 98.6h1.9"/>
<path d="M68 112.7h2.3M69.1 110.3v2.4M142 112.7l1.5-.7v1.4zM143.5 100.9h.9M143.5 103.3h.9M143.5 105.6h.9M143.5 108h.9M143.5 112.7h.9M165.6 100.9h.9M165.6 103.3h.9M165.6 105.6h.9M165.6 108h.9"/>
<path d="M165.6 112.7h.9M165.6 115h.9M165.6 110.3h.9M165.6 117.4h.9M254 110.3h.9v1M254.2 111.3h1.4l-.7 1.4zM143.5 122.1h.9M165.6 122.1h.9M174 150.2h1M174 164.3h1M174 176.1h1M193.8 164.3h2.3l2.4 1.2"/>
<path d="M198.5 163.2l-2.4-1.2v4.7l2.4 1.2"/>
</g>
<g fill="none" stroke="#000080" stroke-width=".23">
<path d="M24.5 28.1h65.8M40.9 28.1v11.8M40.9 51.6h-14.1v2.3M175 82.1v16.5h-9.4M144.4 108v2.3M144.4 112.7v4.7M240.8 133.8h-7v9.4M175 150.2h11.7M193.8 150.2v25.9M233.8 145.5h7M175 176.1h11.7M175 162v2.3h11.7"/>
<path d="M184.4 162v14.1"/>
</g>
<g fill="#800000" stroke="#800000" stroke-width=".21">
<circle cx="144.4" cy="108" r=".47"/>
<circle cx="144.4" cy="112.7" r=".47"/>
<circle cx="144.4" cy="115" r=".47"/>
<circle cx="69.1" cy="110.3" r=".47"/>
<circle cx="175" cy="176.1" r=".47"/>
<circle cx="184.4" cy="176.1" r=".47"/>
<circle cx="175" cy="150.2" r=".47"/>
<circle cx="184.4" cy="150.2" r=".47"/>
<circle cx="175" cy="164.3" r=".47"/>
<circle cx="193.8" cy="164.3" r=".47"/>
<circle cx="236.1" cy="63.3" r=".47"/>
<circle cx="88" cy="98.6" r=".47"/>
<circle cx="48" cy="112.7" r=".47"/>
<circle cx="83.2" cy="28.1" r=".47"/>
<circle cx="40.9" cy="28.1" r=".47"/>
<circle cx="233.8" cy="133.8" r=".47"/>
<circle cx="233.8" cy="140.8" r=".47"/>
<circle cx="240.8" cy="145.5" r=".47"/>
<circle cx="254.9" cy="110.3" r=".47"/>
<circle cx="254.9" cy="98.6" r=".47"/>
<circle cx="83.2" cy="82.1" r=".47"/>
</g>
<g fill="none" stroke="#00f" stroke-width=".23">
<path d="M26.8 56.3l-.7 .7 1.4 1.4-1.4 1.4 1.4 1.4-1.4 1.4 .7 .7M26.8 68l.7 .7-1.4 1.5 1.4 1.4-1.4 1.4 1.4 1.4-.7 .7M26.8 79.8l.7 .7-1.4 1.4 1.4 1.4-1.4 1.4 1.4 1.4-.7 .7M174.3 72.7h1.4v7.1h-1.4zM177.3 72.7l-4.7 4.7v2.4M26.8 91.5l.7 .7-1.4 1.4 1.4 1.5-1.4 1.4 1.4 1.4-.7 .7M26.8 103.3l.7 .7-1.4 1.4 1.4 1.4-1.4 1.4 1.4 1.4-.7 .7M252.6 100.9v2.4l4.7 4.7M254.2 100.9h1.4v7.1h-1.4zM174.3 152.6h1.4v7h-1.4zM177.3 152.6l-4.7 4.7v2.3M183.7 152.6h1.4v7h-1.4z"/>
<path d="M186.7 152.6l-4.7 4.7v2.3M189.1 150.2h.7M189.8 148.1v4.3M190.7 148.1v4.3M190.7 150.2h.7M174.3 166.7h1.4v7h-1.4zM177.3 166.7l-4.7 4.7v2.3M189.1 176.1h.7M189.1 164.3h.7M189.8 162.2v4.3M189.8 174v4.2M190.7 176.1h.7"/>
<path d="M190.7 162.2v4.3M190.7 174v4.2M190.7 164.3h.7"/>
</g>
<text font-size="4.2" fill="#000080" x="203.2" y="177.8">G11S-0.75KW-DB1</text>
<text font-size="2.8" fill="#000080" x="264.3" y="185.1">V1.0</text>
<text font-size="2.5" fill="#000080" x="217.3" y="184.8">http://liheming.jimdo.com</text>
<g font-size="2.3" fill="#000080">
<text x="212.6" y="51.3">3</text>
<text x="224.4" y="53.6">1</text>
<text x="212.6" y="56">2</text>
<text x="149.1" y="67.7">5</text>
<text x="156.1" y="67.7">8</text>
<text x="160.9" y="70">7</text>
<text x="149.1" y="72.4">6</text>
<text x="156.1" y="74.8">4 IC2B</text>
<text x="55" y="81.8">1</text>
<text x="193.8" y="95.9">5</text>
<text x="193.8" y="100.6">4</text>
<text x="205.6" y="98.2">12</text>
<text x="200.8" y="103">3</text>
<text x="55" y="126.4">9</text>
<text x="264.3" y="189.8">1/2</text>
</g>
<g font-size="2.1">
<text x="46.1" y="21.7">1</text>
<text x="113.6" y="21.7">2</text>
<text x="181.1" y="21.7">3</text>
<text x="248.6" y="21.7">4</text>
<text x="14.3" y="42.8">D</text>
<text x="280.1" y="42.8">D</text>
<text x="14.3" y="87.5">C</text>
<text x="150.5" y="89.8">1</text>
<text x="158.5" y="89.8">2</text>
<text x="280.1" y="87.5">C</text>
<text x="150.5" y="92.1">3</text>
<text x="150.5" y="94.5">5</text>
<text x="158.5" y="92.1">4</text>
<text x="158.5" y="94.5">6</text>
<text x="150.5" y="96.9">7</text>
<text x="150.5" y="99.2">9</text>
<text x="150.5" y="101.5">11</text>
<text x="157.3" y="99.2">10</text>
<text x="157.3" y="101.5">12</text>
<text x="158.5" y="96.9">8</text>
<text x="150.5" y="103.9">13</text>
<text x="150.5" y="106.2">15</text>
<text x="157.3" y="103.9">14</text>
<text x="157.3" y="106.2">16</text>
<text x="150.5" y="108.6">17</text>
<text x="150.5" y="110.9">19</text>
<text x="150.5" y="113.3">21</text>
<text x="157.3" y="108.6">18</text>
<text x="157.3" y="110.9">20</text>
<text x="157.3" y="113.3">22</text>
<text x="150.5" y="115.6">23</text>
<text x="150.5" y="118">25</text>
<text x="157.3" y="115.6">24</text>
<text x="157.3" y="118">26</text>
<text x="150.5" y="120.3">27</text>
<text x="150.5" y="122.7">29</text>
<text x="157.3" y="120.3">28</text>
<text x="157.3" y="122.7">30</text>
<text x="14.3" y="132.1">B</text>
<text x="280.1" y="132.1">B</text>
<text x="14.3" y="176.7">A</text>
<text x="197.3" y="175.5">Title</text>
<text x="280.1" y="176.7">A</text>
<text x="197.3" y="182.6">Size</text>
<text x="209" y="182.6">Number</text>
<text x="256.1" y="182.6">Revision</text>
<text x="197.3" y="189.6">Date:</text>
<text x="197.3" y="192">File:</text>
<text x="198.5" y="186.1">A4</text>
<text x="207.9" y="189.6">6-Jan-2012</text>
<text x="207.9" y="192">D:\变频器\tu20111110\日本变频器图纸.ddb</text>
<text x="244.3" y="189.6">Sheet</text>
<text x="244.3" y="192">Drawn By:</text>
<text x="250.9" y="189.6">of</text>
<text x="46.1" y="195.5">1</text>
<text x="113.6" y="195.5">2</text>
<text x="181.1" y="195.5">3</text>
<text x="248.6" y="195.5">4</text>
</g>
<g font-size="2.1" fill="#800000">
<text x="17.9" y="28.7">P(+)</text>
<text x="121.3" y="28.7">+13V</text>
<text x="249.3" y="25.2">Us</text>
<text x="18.1" y="35.7">N(-)</text>
<text x="121.3" y="40.5">+5.2V</text>
<text x="234.9" y="44">V+</text>
<text x="135.5" y="52.2">P(+)</text>
<text x="121.3" y="63.9">-13V</text>
<text x="154.9" y="62.8">V+</text>
<text x="188.1" y="67.5">V-</text>
<text x="123.7" y="73.3">VU+</text>
<text x="206.7" y="74.5">V+</text>
<text x="78.1" y="82.7">D8</text>
<text x="155.2" y="79.2">V-</text>
<text x="221.1" y="79.2">V-</text>
<text x="123.7" y="85.1">VU-</text>
<text x="139.2" y="89.8">SC</text>
<text x="168.4" y="89.8">G2'</text>
<text x="181.8" y="89.8">V-</text>
<text x="123.7" y="92.1">VV+</text>
<text x="138.8" y="92.1">G4'</text>
<text x="138.8" y="94.5">G5'</text>
<text x="168.4" y="92.1">VCC</text>
<text x="168.4" y="94.5">G3'</text>
<text x="90.8" y="99.2">S8</text>
<text x="138.8" y="96.9">G1'</text>
<text x="138.8" y="101.5">GB</text>
<text x="140.1" y="99.2">C</text>
<text x="168.4" y="96.9">RT</text>
<text x="168.4" y="101.5">G6'</text>
<text x="176.6" y="101.5">V+</text>
<text x="228.1" y="100.3">V-</text>
<text x="248.3" y="99.2">THP</text>
<text x="257.7" y="99.2">RT</text>
<text x="123.7" y="103.9">VV-</text>
<text x="140.1" y="103.9">D</text>
<text x="140.4" y="106.2">E</text>
<text x="168.4" y="103.9">Us</text>
<text x="168.4" y="106.2">A</text>
<text x="203.6" y="103.9">V-</text>
<text x="33.4" y="108.6">G8</text>
<text x="123.7" y="110.9">VW+</text>
<text x="136.4" y="108.6">+5.2V</text>
<text x="168.4" y="113.3">-13V</text>
<text x="168.4" y="108.6">B</text>
<text x="168.4" y="110.9">F</text>
<text x="248.1" y="110.9">THN</text>
<text x="168.4" y="115.6">+13V</text>
<text x="168.4" y="118">g'</text>
<text x="123.7" y="122.7">VW-</text>
<text x="138" y="122.7">24G</text>
<text x="168.4" y="122.7">+24V</text>
<text x="192.9" y="123.9">V-</text>
<text x="137.8" y="129.7">V+</text>
<text x="232.6" y="130.9">V+</text>
<text x="182.3" y="132.1">VCC</text>
<text x="137.8" y="141.5">V-</text>
<text x="195.2" y="143.8">GB</text>
<text x="57.8" y="148.5">+5.2V</text>
<text x="67.1" y="145">+24V</text>
<text x="236.6" y="148.5">V-</text>
<text x="243.7" y="146.1">G7</text>
<text x="170.8" y="150.9">R</text>
<text x="154.3" y="160.3">k</text>
<text x="67.5" y="163.8">24G</text>
<text x="171.2" y="164.9">S</text>
<text x="64.7" y="169.6">VCC</text>
<text x="170.9" y="176.7">T</text>
<text x="79.2" y="181.4">g'</text>
<text x="154.3" y="188.4">g</text>
</g>
<g font-size="2.1" fill="#000080">
<text x="90.3" y="27.5">SA528644-02</text>
<text x="92.6" y="25.2">PT1</text>
<text x="101.9" y="25.2">D11</text>
<text x="85.6" y="31.8">D7</text>
<text x="85.6" y="33.9">DIODE</text>
<text x="101.9" y="32.3">F43H</text>
<text x="113.8" y="31.8">C41</text>
<text x="113.8" y="33.9">68u/20V</text>
<text x="251" y="32.3">R130</text>
<text x="251" y="34.6">0R</text>
<text x="85.3" y="39">ZD1</text>
<text x="85.3" y="41.4">7539</text>
<text x="101.9" y="36.9">D10</text>
<text x="259.6" y="38.6">R44</text>
<text x="45.1" y="43.8">LED1</text>
<text x="45.1" y="46.1">CRG</text>
<text x="85.3" y="46.1">ZD2</text>
<text x="101.9" y="43.8">D5S6M</text>
<text x="113.8" y="43.5">C40</text>
<text x="113.8" y="45.6">680u/25V</text>
<text x="217.1" y="46.1">IC2A</text>
<text x="251" y="44">R43</text>
<text x="251" y="46.3">75R</text>
<text x="259.6" y="42.3">3.3K</text>
<text x="261.7" y="44">C33</text>
<text x="85.3" y="48.4">7539</text>
<text x="85.3" y="53.2">ZD3</text>
<text x="101.9" y="53.4">D12</text>
<text x="144.4" y="50.3">R30</text>
<text x="156.1" y="50.3">R31</text>
<text x="167.9" y="50.3">R32</text>
<text x="179.7" y="50.3">R33</text>
<text x="217.1" y="49">358</text>
<text x="238.4" y="51.1">TR1</text>
<text x="238.4" y="53.4">TK33</text>
<text x="261.7" y="51.1">CAP</text>
<text x="27.5" y="58.1">R16</text>
<text x="85.3" y="55.5">7539</text>
<text x="120.9" y="57.6">C42</text>
<text x="120.9" y="59.7">680u/25V</text>
<text x="144.4" y="54.1">240K</text>
<text x="156.1" y="54.1">240K</text>
<text x="167.9" y="54.1">240K</text>
<text x="179.7" y="54.1">249K</text>
<text x="189.7" y="55.7">R34</text>
<text x="189.7" y="58.1">10K</text>
<text x="205.6" y="57.8">C29</text>
<text x="252.6" y="55.5">D9</text>
<text x="252.6" y="57.8">DIODE</text>
<text x="27.5" y="60.5">150K</text>
<text x="85.3" y="60.2">ZD4</text>
<text x="85.3" y="62.5">7539</text>
<text x="101.9" y="60.2">D5LC20U</text>
<text x="196.1" y="62.5">DIODE</text>
<text x="198.5" y="60.2">D36</text>
<text x="205.6" y="60.2">CAP</text>
<text x="240.8" y="62.5">PT2</text>
<text x="27.5" y="69.8">R17</text>
<text x="85.3" y="67.2">ZD5</text>
<text x="85.3" y="69.6">7539</text>
<text x="101.9" y="69.8">D16</text>
<text x="213.3" y="67.5">R36</text>
<text x="213.3" y="69.8">1.5K</text>
<text x="217.3" y="71.9">C144</text>
<text x="229.8" y="67.5">R42</text>
<text x="229.8" y="69.8">2.2K</text>
<text x="27.5" y="72.2">150K</text>
<text x="85.3" y="74.3">ZD6</text>
<text x="85.3" y="76.6">7539</text>
<text x="101.9" y="76.6">F43H</text>
<text x="158.2" y="77.1">358</text>
<text x="177.3" y="74.3">TH1</text>
<text x="217.3" y="74.3">CAP</text>
<text x="238.4" y="74.8">530429 V3K1</text>
<text x="27.5" y="83.9">R18</text>
<text x="45.4" y="81.5">C14</text>
<text x="59.8" y="81.5">IC1</text>
<text x="59.8" y="83.9">AN8026</text>
<text x="111.5" y="81.3">10u/25V</text>
<text x="113.8" y="79">C46</text>
<text x="123.2" y="79">C57</text>
<text x="123.2" y="81.3">CAP</text>
<text x="208.6" y="81.5">R118</text>
<text x="208.6" y="83.9">5.1K</text>
<text x="231.4" y="79">C32</text>
<text x="231.4" y="81.3">CAP</text>
<text x="27.5" y="86.3">150K</text>
<text x="40.9" y="87.9">R27 CAP</text>
<text x="101.9" y="88.6">D17</text>
<text x="151.5" y="86.3">CN1</text>
<text x="188.8" y="86.3">C31</text>
<text x="196.1" y="87.9">R37</text>
<text x="210.2" y="87.9">R38</text>
<text x="27.5" y="93.3">R19</text>
<text x="27.5" y="95.7">150K</text>
<text x="40.9" y="91.5">8.2K</text>
<text x="43" y="93.3">C19</text>
<text x="61.9" y="90.9">C18</text>
<text x="101.9" y="95.4">F43H</text>
<text x="188.8" y="93.3">CAP</text>
<text x="196.1" y="91.6">18K</text>
<text x="210.2" y="91.6">10K</text>
<text x="231.4" y="90.9">TR2</text>
<text x="231.4" y="93.3">NPN</text>
<text x="43" y="100.1">CAP</text>
<text x="61.9" y="97.8">CAP</text>
<text x="78.6" y="97.3">R21</text>
<text x="78.6" y="100.9">680R</text>
<text x="111.5" y="100.1">10u/25V</text>
<text x="113.8" y="97.8">C47</text>
<text x="123.2" y="97.8">C58</text>
<text x="123.2" y="100.1">CAP</text>
<text x="184.4" y="99.7">R40</text>
<text x="27.5" y="105.1">R20</text>
<text x="27.5" y="107.4">150K</text>
<text x="40.9" y="106.7">R24</text>
<text x="64.4" y="104.6">C17</text>
<text x="64.4" y="106.7">CAP</text>
<text x="69.8" y="102.5">R28</text>
<text x="69.8" y="104.6">6.8K</text>
<text x="76.9" y="104.8">R25</text>
<text x="76.9" y="106.9">13K</text>
<text x="88.6" y="102.5">R22</text>
<text x="88.6" y="104.6">1.1R</text>
<text x="101.9" y="107.4">D18</text>
<text x="184.4" y="103.4">43K</text>
<text x="196.1" y="106.7">R39</text>
<text x="210" y="102.5">IC3A</text>
<text x="210" y="105.3">C319C</text>
<text x="252.1" y="103.3" transform="rotate(-90 252.1 103.3)">Rt</text>
<text x="257.3" y="104.8">4.7K</text>
<text x="40.9" y="110.3">120R</text>
<text x="78.6" y="114">C16</text>
<text x="196.1" y="110.4">43K</text>
<text x="78.6" y="116.1">10u/50V</text>
<text x="101.9" y="114.2">F43H</text>
<text x="111.5" y="118.9">10u/25V</text>
<text x="113.8" y="116.6">C48</text>
<text x="123.2" y="116.6">C59</text>
<text x="123.2" y="118.9">CAP</text>
<text x="194.5" y="114.5">R41</text>
<text x="194.5" y="116.8">18K</text>
<text x="69.2" y="125.7">C15</text>
<text x="23.3" y="130.7">PC1</text>
<text x="41.7" y="126.2">R191</text>
<text x="41.7" y="128.5">0R</text>
<text x="69.2" y="127.9">CAP</text>
<text x="78.3" y="128">ZD8</text>
<text x="78.3" y="130.1">ZENER2</text>
<text x="101.9" y="126.2">D15</text>
<text x="191.4" y="130.1">R66</text>
<text x="20.9" y="133">NEC2561</text>
<text x="43.3" y="137.7">C20</text>
<text x="62.1" y="133">C21</text>
<text x="62.1" y="135.3">47u/20V</text>
<text x="83.1" y="133.2">D8</text>
<text x="101.9" y="133">F44D</text>
<text x="111.5" y="137.7">15u/25V</text>
<text x="113.8" y="135.3">C45</text>
<text x="123.2" y="137.7">C60</text>
<text x="130.3" y="137.7">C61</text>
<text x="137.3" y="135.3">C62</text>
<text x="137.3" y="137.7">CAP</text>
<text x="191.4" y="134">300R</text>
<text x="203.2" y="137.7">C56</text>
<text x="208.6" y="135.6">R73</text>
<text x="208.6" y="137.9">560R</text>
<text x="222" y="137.9">PC10</text>
<text x="241.6" y="137.9">R80</text>
<text x="43.3" y="140.1">CAP</text>
<text x="83.1" y="140.1">F43H</text>
<text x="123.2" y="140.1">CAP</text>
<text x="130.3" y="140.1">CAP</text>
<text x="203.2" y="140.1">CAP</text>
<text x="217.3" y="140.3">1</text>
<text x="217.3" y="142.6">2</text>
<text x="231.4" y="142.6">7</text>
<text x="231.4" y="140.3">8</text>
<text x="241.6" y="140.3">7.5K</text>
<text x="45.6" y="146.7">R45</text>
<text x="80.7" y="145">D13</text>
<text x="101.9" y="145">D14</text>
<text x="188.8" y="147.3">C1</text>
<text x="217.3" y="145">3</text>
<text x="217.3" y="147.3">4</text>
<text x="231.4" y="147.3">5</text>
<text x="231.4" y="145">6</text>
<text x="45.6" y="150.4">390R</text>
<text x="55.7" y="152">R46</text>
<text x="55.7" y="154.4">4.7K</text>
<text x="79.2" y="154.4">R117</text>
<text x="80.7" y="151.8">F43H</text>
<text x="101.9" y="151.8">F43H</text>
<text x="188.8" y="154.4">332</text>
<text x="222" y="152">PC924</text>
<text x="26.8" y="158.3">R190</text>
<text x="38.6" y="158.3">R116</text>
<text x="69.2" y="158.8">220u/35V</text>
<text x="71.5" y="156.5">C43</text>
<text x="79.2" y="156.7">10K</text>
<text x="104.4" y="156.5">C44</text>
<text x="104.4" y="158.8">CAP</text>
<text x="175" y="161.2">15G911K</text>
<text x="177.3" y="158.8">Z2</text>
<text x="186.7" y="156.5">Z4</text>
<text x="186.7" y="158.8">15G911K</text>
<text x="188.8" y="161.4">C2</text>
<text x="26.8" y="162.2">4.7K</text>
<text x="38.6" y="162.2">100R</text>
<text x="50.3" y="163.5">C36</text>
<text x="50.3" y="165.9">CAP</text>
<text x="73.8" y="167.7">R53</text>
<text x="97.1" y="167.3">PC2</text>
<text x="40.9" y="170.6">IC4</text>
<text x="40.9" y="173.4">TL431</text>
<text x="55.7" y="170.8">R47</text>
<text x="55.7" y="173.2">4.42K</text>
<text x="73.8" y="171.5">1.5K</text>
<text x="84" y="173.2">R54</text>
<text x="118.5" y="170.8">TR3</text>
<text x="118.5" y="173.2">NPN</text>
<text x="177.3" y="172.9">Z3</text>
<text x="188.8" y="173.2">C3</text>
<text x="188.8" y="168.5">332</text>
<text x="84" y="175.5">8.2K</text>
<text x="97.1" y="176.7">P521</text>
<text x="127.9" y="179.5">R183</text>
<text x="144.4" y="177.6">C4</text>
<text x="153.8" y="177.6">C5</text>
<text x="175" y="175.3">15G911K</text>
<text x="127.9" y="183.2">33R</text>
<text x="144.4" y="180">CAP</text>
<text x="153.8" y="180">CAP</text>
<text x="188.8" y="180.2">332</text>
<text x="118.5" y="186.5">R50</text>
<text x="118.5" y="190.3">20R</text>
<text x="130.3" y="186.5">R51</text>
<text x="130.3" y="190.3">20R</text>
<text x="142.1" y="186.5">R52</text>
<text x="142.1" y="190.3">20R</text>
<text x="264.3" y="192">李和明</text>
</g>
</svg>
